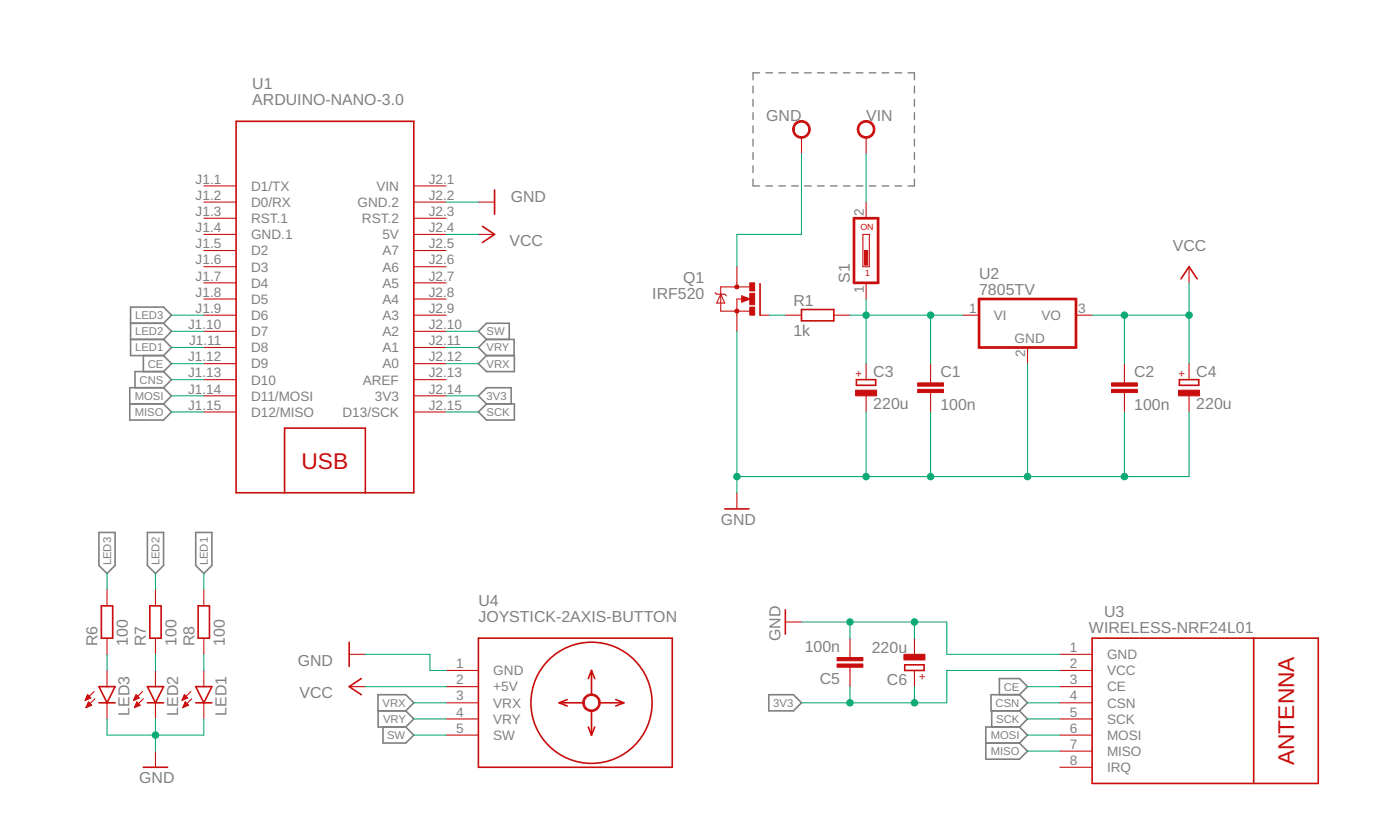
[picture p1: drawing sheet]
<svg xmlns="http://www.w3.org/2000/svg" width="220mm" height="130mm" viewBox="0 0 220 130" stroke-linecap="round" stroke-linejoin="round" font-family="sans-serif">
<g fill="none" stroke="#808080" stroke-width=".21">
<path d="M118.4 13.5v1.1M118.4 15.6v1.1M118.4 17.7v1.1M118.4 19.8v1.1M119.4 11.5h-1v1.1M120.4 11.5h1.1M122.5 11.5h1M124.5 11.5h1M126.5 11.5h1.1M128.5 11.5h1.1M130.6 11.5h1M132.6 11.5h1"/>
<path d="M134.6 11.5h1.1M136.7 11.5h1M138.7 11.5h1M140.7 11.5h1.1M142.8 11.5h1v1.1M143.8 13.5v1.1M143.8 15.6v1.1M143.8 17.7v1.1M143.8 19.8v1.1M118.4 21.9v1.1M118.4 24v1.1M118.4 26.1v1"/>
<path d="M118.4 28.2v1h1M120.4 29.2h1.1M122.5 29.2h1M124.5 29.2h1M126.5 29.2h1.1M128.5 29.2h1.1M130.6 29.2h1M132.6 29.2h1M134.6 29.2h1.1M136.7 29.2h1M138.7 29.2h1M140.7 29.2h1.1"/>
<path d="M143.8 21.9v1.1M143.8 24v1.1M143.8 26.1v1M143.8 28.2v1h-1"/>
</g>
<g fill="none" stroke="#808080" stroke-width=".25">
<path d="M20.5 50.8h5.2M20.5 53.4h5.2M22.5 55.9v2.5M25.7 55.9l1.3 1.3-1.3 1.2M25.7 58.4h-4.5v2.6M25.7 50.8l1.3-1.2-1.3-1.3h-5.2v7.6h5.2M25.7 58.4l1.3 1.3-1.3 1.3M25.7 53.4l1.3 1.2-1.3 1.3M25.7 50.8l1.3 1.3-1.3 1.3M75.2 57.2l1.3-1.3h4.4v2.5h-4.4zM76.5 53.4l-1.3-1.3 1.3-1.3h3.6v2.6M76.5 53.4h4.3v2.5"/>
<path d="M76.5 53.4l-1.3 1.2 1.3 1.3M20.4 63.5h5.3M25.7 61h-5.3v5h5.3l1.3-1.2-1.3-1.3M25.7 61l1.3 1.2-1.3 1.3M76.5 63.5l-1.3-1.3 1.3-1.2h3.9v2.5M76.5 63.5h4.4v2.5h-4.4l-1.3-1.2zM15.6 83.7h2.5v5.2l-1.3 1.3-1.2-1.3zM23.2 83.7h2.5v5.2l-1.3 1.3-1.2-1.3zM30.8 83.7h2.5v5.2l-1.3 1.3-1.2-1.3zM59.4 109.2h4.4l1.3 1.3-1.3 1.3h-4.4zM59.5 111.8v2.5h4.3M60.2 114.3v2.5h3.6l1.3-1.2-1.3-1.3"/>
<path d="M63.8 111.8l1.3 1.2-1.3 1.3M120.9 109.2h3.9l1.2 1.3-1.2 1.3h-3.9zM155 116.8h5.3M155.9 111.8v2.5M157.1 109.2v-2.5h3.2l1.3 1.2-1.3 1.3M160.3 109.2h-4.5v2.6h4.5M160.3 114.3l1.3 1.3-1.3 1.2M160.3 114.3h-5.3v5.1h5.3l1.3-1.3-1.3-1.3M160.3 111.8l1.3 1.2-1.3 1.3M160.3 109.2l1.3 1.3-1.3 1.3"/>
</g>
<g fill="none" stroke="#c90d0c" stroke-width=".17">
<path d="M32 29.2h5.1M32 31.8h5.1M32 34.3h5.1M32 36.9h5.1M32 39.4h5.1M65.1 29.2h5M65.1 31.8h5M65.1 34.3h5M65.1 36.9h5M65.1 39.4h5M75.2 31.8h2.6M75.2 36.9h2.6"/>
<path d="M126 21.6v2.6M135.7 36.9h1v5h-1zM136.2 21.6v2.6M136.2 31.8v2.5M32 41.9h5.1M32 44.5h5.1M32 47h5.1M32 49.6h5.1M32 52.1h5.1M32 54.6h5.1M32 57.2h5.1M32 59.7h5.1"/>
<path d="M65.1 41.9h5M65.1 44.5h5M65.1 47h5M65.1 49.6h5M65.1 52.1h5M65.1 54.6h5M65.1 57.2h5M65.1 59.7h5M112.4 46l.3 .2h1.3l.2 .3M113.3 46.2l.7 1.4h-1.3zM115.9 41.9v3.2M116.6 46.5l1.3 .5-1.3 .5z"/>
<path d="M116.8 47h-.9v5.1M117.9 45.1h-4.6v3.8h4.6M119.5 49.6h1.4M123.5 49.6h2.5M131.1 49.6h2.5M136.2 44.5v2.5M136.2 57.2v2.5M146.3 57.2v3M151.4 49.6h2.5M161.6 54.6v2.6M169.2 49.6h2.5M176.8 57.2v3"/>
<path d="M187 41.9v2.6M187 57.2v2.5M32 62.2h5.1M32 64.8h5.1M65.1 62.2h5M65.1 64.8h5M115.9 77.5v2.5M136.2 62.2v2.6M146.3 61.7v3.1M176.8 61.7v3.1M187 62.2v2.6M16.8 92.7v2.5"/>
<path d="M24.4 92.7v2.5M32 92.7v2.5M123.5 97.8h2.5M13.4 110h.2M13.5 109.9h.4M13.5 111.2h.1M13.5 109.7h.7M13.6 109.6h.6M13.6 111.1h.3M13.6 109.5h.5M13.6 111h.6M13.7 109.4h.2"/>
<path d="M13.7 110.8h.7M13.7 109.3h.1M13.7 110.7h.6M13.8 109.2l.5 .5-.9 .4zM13.8 110.6h.3M13.8 110.5h.2M13.9 110.4l.5 .5-.9 .4zM14.8 108.7l-1.4 1.4M14.9 109.9l-1.4 1.4M16.8 100.3v2.6M16.8 105.4v2.5M16.8 110.5v2.5"/>
<path d="M21.1 110h.2M21.1 109.9h.4M21.1 111.2h.1M21.2 109.7h.6M21.2 109.6h.6M21.2 111.1h.3M21.3 109.5h.4M21.3 111h.5M21.3 109.4h.3M21.3 110.8h.7M21.4 109.3h.1M21.4 110.7h.5"/>
<path d="M21.4 109.2l.5 .5-.9 .4zM21.4 110.6h.4M21.5 110.5h.1M21.5 110.4h.1M21.5 110.4l-.4 .9M21.5 110.4l.5 .5-.9 .4M22.4 108.7l-1.4 1.4M22.5 109.9l-1.4 1.4M24.4 100.3v2.6M24.4 105.4v2.5M24.4 110.5v2.5M24.4 118.1v2.5"/>
<path d="M28.7 110h.2M28.7 109.9h.4M28.8 109.7h.6M28.8 111.2h.1M28.8 109.6h.6M28.8 111.1h.3M28.9 109.5h.4M28.9 111h.5M28.9 109.4h.3M28.9 110.8h.7M29 109.3h.1M29 110.7h.5"/>
<path d="M29 109.2l.5 .5-.9 .4zM29 110.6h.4M29.1 110.5h.2M29.1 110.4l-.4 .9M29.1 110.4l.5 .5M29.1 110.4h.1M29.6 110.9l-.9 .4M30 108.7l-1.4 1.4M30.1 109.9l-1.4 1.4M32 100.3v2.6M32 105.4v2.5M32 110.5v2.5"/>
<path d="M54.9 102.9h2.5M54.9 107.9h2.5M70.1 105.4h5.1M70.1 107.9h5.1M70.1 110.5h5.1M70.1 113h5.1M70.1 115.6h5.1M133.6 100.3v3.1M133.6 104.9v3M143.8 100.3v2.6M143.8 105.4v2.5M166.6 102.9h5.1"/>
<path d="M166.6 105.4h5.1M166.6 107.9h5.1M166.6 110.5h5.1M166.6 113h5.1M166.6 115.6h5.1M166.6 118.1h5.1M166.6 120.6h5.1"/>
</g>
<g fill="none" stroke="#c90d0c" stroke-width=".25">
<path d="M37.1 19.1h28v58.4h-28zM75.9 35.6l1.9 1.3-1.9 1.2M77.8 29.9v3.8M119.5 44.6v5M126 48.7h5.1v1.7h-5.1zM134.7 59.7h3v.9h-3zM185.4 59.7h3.1v.9h-3.1zM185.7 43.8l1.3-1.9 1.2 1.9M44.7 77.5v-10.2h12.7v10.2M15.9 95.2h1.8v5.1h-1.8zM23.6 95.2h1.7v5.1h-1.7zM31.2 95.2h1.7v5.1h-1.7z"/>
<path d="M114 80h3.8M123.5 95.9v3.8M15.6 110.5h2.5M15.6 107.9h2.5l-1.3 2.6zM23.2 110.5h2.5M23.2 107.9h2.5l-1.3 2.6zM30.8 110.5h2.5M30.8 107.9h2.5l-1.3 2.6zM54.9 101v3.8M56.8 106.7l-1.9 1.2 1.9 1.3M75.2 100.3h30.5v20.3h-30.5zM87.9 110.5h3.8"/>
<path d="M87.9 110.5l1.3 .5M89.2 110l-1.3 .5M92.5 114.3l.5 1.3M93 105.4v3.8M93 111.8v3.8M93 105.4l-.5 1.3M93 105.4l.5 1.3M93.5 114.3l-.5 1.3M94.3 110.5h3.8M96.8 110l1.3 .5M98.1 110.5l-1.3 .5M142.3 104.5h3v.9h-3z"/>
<path d="M171.7 100.3h35.6v22.9h-35.6zM197.1 100.3v22.9M22.5 120.6h3.9"/>
<circle cx="93" cy="110.5" r="9.5"/>
</g>
<path d="M134.3 34.3h3.8v10.2h-3.8zM153.9 47h15.3v7.6h-15.3z" fill="none" stroke="#c90d0c" stroke-width=".42"/>
<g fill="#c90d0c" stroke="#c90d0c" stroke-width=".16">
<path d="M144.3 61.2h4.1v.5h-4.1z"/>
<path d="M144.3 60.2h4.1v.5h-4.1z"/>
<path d="M174.8 61.2h4v.5h-4z"/>
<path d="M174.8 60.2h4v.5h-4z"/>
<path d="M134.5 61.3h3.3v.9h-3.3z"/>
<path d="M185.3 61.3h3.3v.9h-3.3z"/>
<path d="M135.9 39.4h.5v2.3h-.5z"/>
<path d="M131.6 103.4h4.1v.5h-4.1z"/>
<path d="M131.6 104.4h4.1v.5h-4.1z"/>
<path d="M142.1 102.9h3.3v.9h-3.3z"/>
<path d="M117.9 48.3h.8v1.3h-.8z"/>
<path d="M117.9 44.5h.8v1.2h-.8z"/>
<path d="M117.9 46.1h.8v1.8h-.8z"/>
</g>
<g fill="#c90d0c" stroke="#c90d0c" stroke-width=".16">
<path d="M135.1 19.4a1.4 1.4 0 0 1 2.3 .2 1.4 1.4 0 0 1-.8 2.1 1.4 1.4 0 0 1-1.8-1.4h.2a1.14 1.14 0 0 1 1.7-.9 1.14 1.14 0 0 1 .2 1.9 1.14 1.14 0 0 1-1.8-.7l-.1-.3h-.2l.2-.6z" fill-rule="evenodd"/>
<path d="M125 19.4a1.4 1.4 0 0 1 2.2 .2 1.4 1.4 0 0 1-.8 2.1 1.4 1.4 0 0 1-1.8-1.4h.3a1.14 1.14 0 0 1 1.7-.9 1.14 1.14 0 0 1 .1 1.9 1.14 1.14 0 0 1-1.8-.7v-.3h-.3l.2-.6z" fill-rule="evenodd"/>
<path d="M92 109.5a1.4 1.4 0 0 1 2.2 .2 1.4 1.4 0 0 1-.8 2.1 1.4 1.4 0 0 1-1.8-1.3h.3a1.14 1.14 0 0 1 1.6-1.1 1.14 1.14 0 0 1 .2 1.9 1.14 1.14 0 0 1-1.8-.5v-.3h-.3l.1-.4z" fill-rule="evenodd"/>
<circle cx="115.9" cy="48.9" r=".33"/>
<circle cx="115.9" cy="45.1" r=".33"/>
</g>
<path d="M116.8 46.8l.8 .2-.8 .3v-.3h.2" fill="none" stroke="#c90d0c" stroke-width=".32"/>
<g fill="none" stroke="#0dab76" stroke-width=".17">
<path d="M70.1 31.8h5.1M70.1 36.9h5.1M126 24.2v12.7h-10.1v5M136.2 24.2v7.6M27 49.6h5M27 57.2h5M27 59.7h5M27 52.1h5M27 54.6h5M70.1 57.2h5.1M70.1 52.1h5.1M70.1 54.6h5.1"/>
<path d="M115.9 52.1v25.4M120.9 49.6h2.6M133.6 49.6h17.8M136.2 47v10.2M146.3 49.6v7.6M161.6 57.2v17.7M171.7 49.6h15.3M176.8 49.6v7.6M187 44.5v12.7M27 62.2h5M27 64.8h5M70.1 62.2h5.1"/>
<path d="M70.1 64.8h5.1M136.2 64.8v10.1M146.3 64.8v10.1M176.8 64.8v10.1M187 64.8v10.1h-71.1M16.8 90.2v2.5M24.4 90.2v2.5M32 90.2v2.5M126 97.8h22.9v5.1h17.7M133.6 97.8v2.5M143.8 97.8v2.5M16.8 113v2.6h15.2v-2.6"/>
<path d="M16.8 102.9v2.5M24.4 102.9v2.5M24.4 113v5.1M32 102.9v2.5M57.4 102.9h10.2v2.5h2.5M57.4 107.9h12.7M65.1 115.6h5M65.1 113h5M65.1 110.5h5M133.6 107.9v2.6M143.8 107.9v2.6M161.6 115.6h5"/>
<path d="M161.6 107.9h5M161.6 118.1h5M161.6 113h5M161.6 110.5h5M166.6 105.4h-17.7v5.1h-22.9"/>
</g>
<g fill="#0dab76" stroke="#0dab76" stroke-width=".16">
<circle cx="146.3" cy="49.6" r=".51"/>
<circle cx="136.2" cy="49.6" r=".51"/>
<circle cx="146.3" cy="74.9" r=".51"/>
<circle cx="176.8" cy="74.9" r=".51"/>
<circle cx="161.6" cy="74.9" r=".51"/>
<circle cx="136.2" cy="74.9" r=".51"/>
<circle cx="115.9" cy="74.9" r=".51"/>
<circle cx="143.8" cy="97.8" r=".51"/>
<circle cx="133.6" cy="97.8" r=".51"/>
<circle cx="24.4" cy="115.6" r=".51"/>
<circle cx="176.8" cy="49.6" r=".51"/>
<circle cx="187" cy="49.6" r=".51"/>
<circle cx="143.8" cy="110.5" r=".51"/>
<circle cx="133.6" cy="110.5" r=".51"/>
</g>
<g font-size="3.6" fill="#c90d0c">
<text x="47.4" y="73.7">USB</text>
<text x="203.5" y="120.3" transform="rotate(-90 203.5 120.3)">ANTENNA</text>
</g>
<g font-size="2.5" fill="#808080">
<text x="39.7" y="16.5">ARDUINO-NANO-3.0</text>
<text x="39.7" y="14">U1</text>
<text x="120.5" y="19.1">GND</text>
<text x="136.2" y="19.1">VIN</text>
<text x="80.3" y="31.8">GND</text>
<text x="80.1" y="38.6">VCC</text>
<text x="184.4" y="39.4">VCC</text>
<text x="102.6" y="47">IRF520</text>
<text x="107.4" y="44.5">Q1</text>
<text x="133.6" y="44.5" transform="rotate(-90 133.6 44.5)">S1</text>
<text x="154" y="46.4">7805TV</text>
<text x="154" y="43.8">U2</text>
<text x="124.7" y="52.8">1k</text>
<text x="124.7" y="48">R1</text>
<text x="137.3" y="59.2">C3</text>
<text x="147.9" y="59.3">C1</text>
<text x="178.3" y="59.3">C2</text>
<text x="188.1" y="59.2">C4</text>
<text x="137.3" y="64.3">220u</text>
<text x="147.9" y="64.4">100n</text>
<text x="178.3" y="64.4">100n</text>
<text x="188.1" y="64.3">220u</text>
<text x="113.3" y="82.6">GND</text>
<text x="75.2" y="95.2">U4</text>
<text x="15.3" y="101.6" transform="rotate(-90 15.3 101.6)">R6</text>
<text x="20.1" y="101.6" transform="rotate(-90 20.1 101.6)">100</text>
<text x="22.9" y="101.6" transform="rotate(-90 22.9 101.6)">R7</text>
<text x="27.7" y="101.6" transform="rotate(-90 27.7 101.6)">100</text>
<text x="30.6" y="101.6" transform="rotate(-90 30.6 101.6)">R8</text>
<text x="35.4" y="101.6" transform="rotate(-90 35.4 101.6)">100</text>
<text x="75.2" y="97.8">JOYSTICK-2AXIS-BUTTON</text>
<text x="122.7" y="100.8" transform="rotate(-90 122.7 100.8)">GND</text>
<text x="171.2" y="99.6">WIRELESS-NRF24L01</text>
<text x="173.6" y="97">U3</text>
<text x="46.8" y="104.6">GND</text>
<text x="126.5" y="102.5">100n</text>
<text x="128.9" y="107.6">C5</text>
<text x="137.1" y="102.6">220u</text>
<text x="139.5" y="107.7">C6</text>
<text x="20.4" y="112.5" transform="rotate(-90 20.4 112.5)">LED3</text>
<text x="28" y="112.5" transform="rotate(-90 28 112.5)">LED2</text>
<text x="35.6" y="112.5" transform="rotate(-90 35.6 112.5)">LED1</text>
<text x="47.1" y="109.7">VCC</text>
<text x="21.9" y="123.2">GND</text>
</g>
<g font-size="2.1" fill="#808080">
<text x="30.8" y="28.9">J1.1</text>
<text x="39.5" y="30">D1/TX</text>
<text x="59.2" y="30">VIN</text>
<text x="67.4" y="28.9">J2.1</text>
<text x="30.8" y="31.4">J1.2</text>
<text x="30.8" y="34">J1.3</text>
<text x="39.5" y="32.5">D0/RX</text>
<text x="39.5" y="35.1">RST.1</text>
<text x="56.2" y="32.5">GND.2</text>
<text x="56.9" y="35.1">RST.2</text>
<text x="67.4" y="31.4">J2.2</text>
<text x="67.4" y="34">J2.3</text>
<text x="135.8" y="34" transform="rotate(-90 135.8 34)">2</text>
<text x="30.8" y="36.5">J1.4</text>
<text x="30.8" y="39">J1.5</text>
<text x="30.8" y="41.6">J1.6</text>
<text x="39.5" y="37.6">GND.1</text>
<text x="39.5" y="40.1">D2</text>
<text x="60.1" y="37.6">5V</text>
<text x="60.1" y="40.1">A7</text>
<text x="67.4" y="36.5">J2.4</text>
<text x="67.4" y="39">J2.5</text>
<text x="67.4" y="41.6">J2.6</text>
<text x="30.8" y="44.1">J1.7</text>
<text x="30.8" y="46.6">J1.8</text>
<text x="39.5" y="42.7">D3</text>
<text x="39.5" y="45.2">D4</text>
<text x="39.5" y="47.8">D5</text>
<text x="60.1" y="42.7">A6</text>
<text x="60.1" y="45.2">A5</text>
<text x="60.1" y="47.8">A4</text>
<text x="67.4" y="44.1">J2.7</text>
<text x="67.4" y="46.6">J2.8</text>
<text x="135.8" y="46" transform="rotate(-90 135.8 46)">1</text>
<text x="29.6" y="51.7">J1.10</text>
<text x="30.8" y="49.2">J1.9</text>
<text x="39.5" y="50.3">D6</text>
<text x="39.5" y="52.8">D7</text>
<text x="60.1" y="50.3">A3</text>
<text x="60.1" y="52.8">A2</text>
<text x="67.4" y="49.2">J2.9</text>
<text x="67.4" y="51.7">J2.10</text>
<text x="152.4" y="49.2">1</text>
<text x="156.3" y="50.3">VI</text>
<text x="159.5" y="53.9">GND</text>
<text x="163.8" y="50.3">VO</text>
<text x="169.5" y="49.2">3</text>
<text x="29.6" y="56.8">J1.12</text>
<text x="29.6" y="59.3">J1.13</text>
<text x="29.7" y="54.3">J1.11</text>
<text x="39.5" y="55.4">D8</text>
<text x="39.5" y="57.9">D9</text>
<text x="60.1" y="55.4">A1</text>
<text x="60.1" y="57.9">A0</text>
<text x="67.4" y="54.3">J2.11</text>
<text x="67.4" y="56.8">J2.12</text>
<text x="67.4" y="59.3">J2.13</text>
<text x="161.2" y="56.2" transform="rotate(-90 161.2 56.2)">2</text>
<text x="29.6" y="61.9">J1.14</text>
<text x="29.6" y="64.4">J1.15</text>
<text x="39.5" y="60.5">D10</text>
<text x="39.5" y="63">D11/MOSI</text>
<text x="39.5" y="65.5">D12/MISO</text>
<text x="53.8" y="65.5">D13/SCK</text>
<text x="57" y="60.5">AREF</text>
<text x="58.9" y="63">3V3</text>
<text x="67.4" y="61.9">J2.14</text>
<text x="67.4" y="64.4">J2.15</text>
<text x="71.7" y="105">1</text>
<text x="71.7" y="107.6">2</text>
<text x="77.6" y="106.2">GND</text>
<text x="168.2" y="102.5">1</text>
<text x="168.2" y="105">2</text>
<text x="168.2" y="107.6">3</text>
<text x="174.1" y="103.6">GND</text>
<text x="174.1" y="106.2">VCC</text>
<text x="71.7" y="110.1">3</text>
<text x="71.7" y="112.7">4</text>
<text x="77.6" y="108.7">+5V</text>
<text x="77.6" y="111.2">VRX</text>
<text x="77.6" y="113.8">VRY</text>
<text x="168.2" y="110.1">4</text>
<text x="168.2" y="112.7">5</text>
<text x="174.1" y="108.7">CE</text>
<text x="174.1" y="111.2">CSN</text>
<text x="174.1" y="113.8">SCK</text>
<text x="71.7" y="115.2">5</text>
<text x="77.6" y="116.3">SW</text>
<text x="168.2" y="115.2">6</text>
<text x="168.2" y="117.7">7</text>
<text x="174.1" y="116.3">MOSI</text>
<text x="174.1" y="118.9">MISO</text>
<text x="168.2" y="120.3">8</text>
<text x="174.1" y="121.4">IRQ</text>
</g>
<g font-size="1.8" fill="#808080">
<text x="21.2" y="52.7">LED2</text>
<text x="21.2" y="50.2">LED3</text>
<text x="76.5" y="52.7">SW</text>
<text x="21.2" y="55.3">LED1</text>
<text x="23.2" y="57.8">CE</text>
<text x="76.5" y="57.8">VRX</text>
<text x="76.5" y="55.3">VRY</text>
<text x="21.2" y="62.9">MOSI</text>
<text x="21.2" y="65.4">MISO</text>
<text x="21.9" y="60.3">CNS</text>
<text x="76.5" y="65.4">SCK</text>
<text x="76.5" y="62.9">3V3</text>
<text x="17.5" y="88.9" transform="rotate(-90 17.5 88.9)">LED3</text>
<text x="25.1" y="88.9" transform="rotate(-90 25.1 88.9)">LED2</text>
<text x="32.7" y="88.9" transform="rotate(-90 32.7 88.9)">LED1</text>
<text x="60.1" y="111.1">VRX</text>
<text x="60.2" y="113.7">VRY</text>
<text x="121.6" y="111.1">3V3</text>
<text x="156.5" y="111.1">CSN</text>
<text x="156.6" y="113.7">SCK</text>
<text x="157.8" y="108.6">CE</text>
<text x="60.9" y="116.2">SW</text>
<text x="155.8" y="116.2">MOSI</text>
<text x="155.8" y="118.7">MISO</text>
</g>
<g font-size="1.8" fill="#c90d0c">
<text x="135.6" y="59.3" transform="rotate(-90 135.6 59.3)">+</text>
<text x="186.4" y="59.3" transform="rotate(-90 186.4 59.3)">+</text>
<text x="145.6" y="106.8" transform="rotate(-90 145.6 106.8)">+</text>
</g>
<g font-size="1.4" fill="#c90d0c">
<text x="135.3" y="36.2">ON</text>
<text x="136" y="43.4">1</text>
</g>
</svg>
